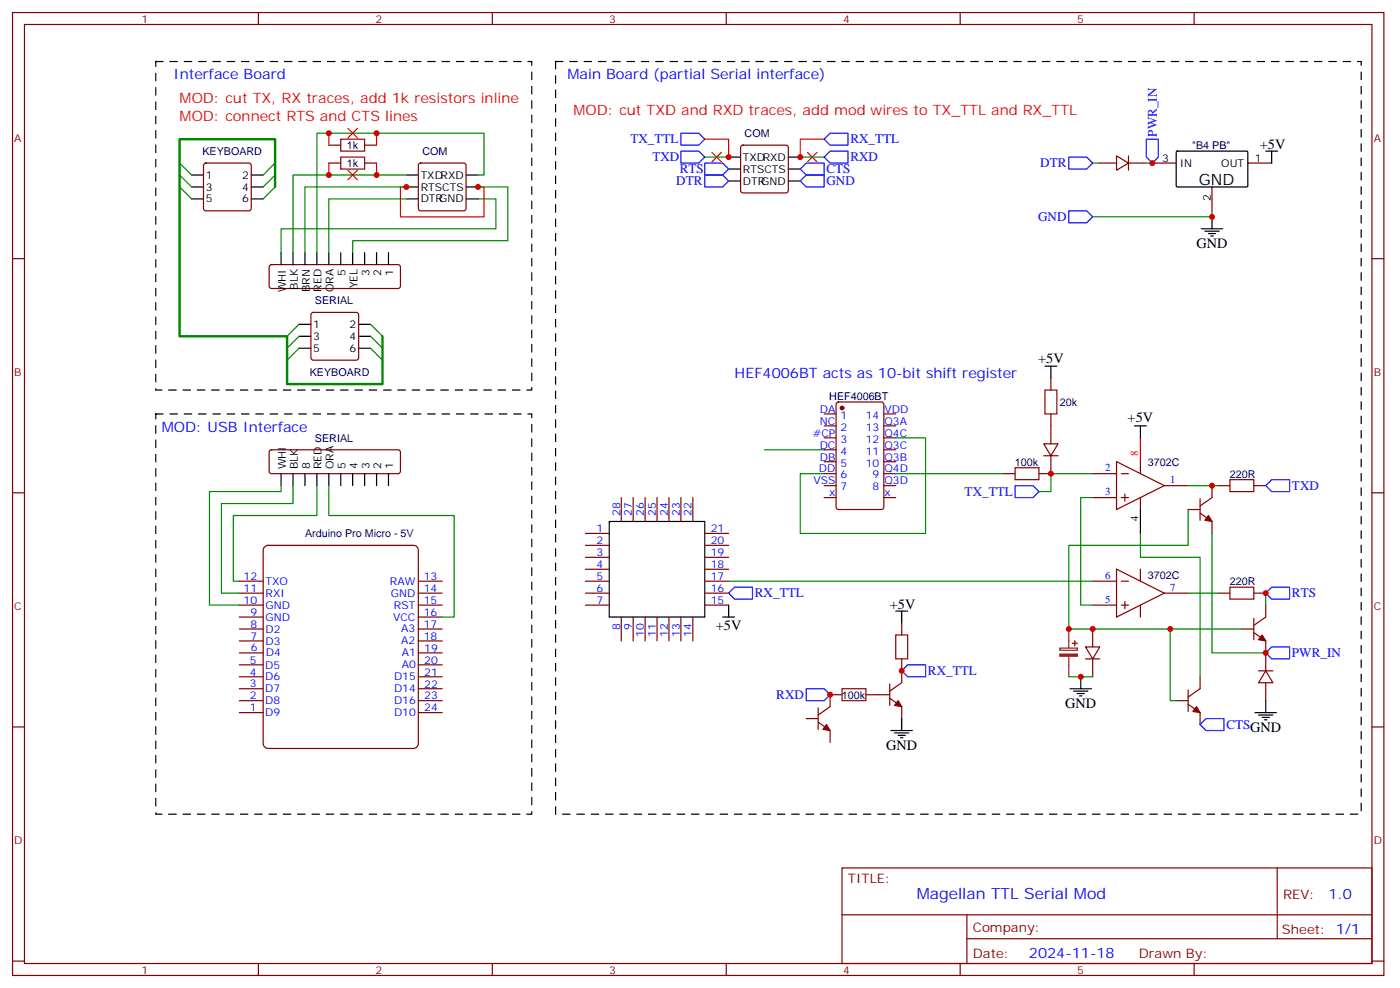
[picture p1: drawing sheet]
<svg xmlns="http://www.w3.org/2000/svg" width="414mm" height="292mm" viewBox="0 0 414 292" stroke-linecap="round" stroke-linejoin="round" font-family="sans-serif">
<g fill="none" stroke="#870000" stroke-width=".35">
<path d="M3.7 3.7h405.3v284.3h-405.3zM7.2 7.2h398.3v277.3h-398.3zM76.4 3.7v3.5M145.5 3.7v3.5M214.7 3.7v3.5M283.8 3.7v3.5M353 3.7v3.5M60.4 48.4l.5-.2h12.7l.5 .2 .2 .5v12.7l-.3 .5-.4 .2h-12.7l-.5-.3-.3-.4v-12.7zM97.2 42.9h3.5M97.2 48.2h3.5M107.8 42.9h3.5M107.8 48.2h3.5"/>
<path d="M123.9 48.4l.5-.2h12.7l.5 .2 .2 .5v12.7l-.3 .5-.4 .2h-12.7l-.5-.3-.3-.4v-12.7zM219.1 43.1l.5-.2h12.7l.5 .2 .2 .5v12.7l-.2 .5-.5 .2h-12.7l-.5-.3-.2-.4v-12.7zM324.7 48.2h5.3M330 46l3.6 2.2-3.6 2.1zM333.6 48.2h5.2M333.6 46v4.3M340.6 48.2h7.1M358.2 55.2v7.1M368.8 48.2h7.1M3.7 76.4h3.5M79.8 78.3l.5-.2h37.4l.5 .2 .2 .5v5.7l-.3 .5-.4 .2h-37.4l-.5-.2-.2-.5v-5.7zM405.5 76.4h3.5"/>
<path d="M92.1 92.5l.5-.2h12.7l.5 .2 .2 .5v12.7l-.2 .5-.5 .2h-12.7l-.5-.3-.2-.4v-12.7zM247.4 118.9l.4-.2h12.7l.7 .4v30.7l-.4 .6-13 .1-.6-.5-.1-30.6zM310.6 111.7v3.5M243.6 139.9h3.5M243.6 122.2h3.5M243.6 125.8h3.5M243.6 129.3h3.5M243.6 132.8h3.5M243.6 136.3h3.5M261.2 139.9h3.6M261.2 122.2h3.6M261.2 125.8h3.6"/>
<path d="M261.2 129.3h3.6M261.2 132.8h3.6M261.2 136.3h3.6M296.5 139.9h3.5M308.5 131.1h4.2l-2.1 3.5zM308.5 134.6h4.2M310.6 134.6v5.3h-3.5M310.6 122.2v8.9M323 139.9h7M330 136.3l14.1 7.1-14.1 7.1zM331.4 139.9h2.2M337.1 136.3v3.6"/>
<path d="M3.7 145.5h3.5M173 157.5h7.1M183.6 146.9v7.1M187.1 146.9v7.1M190.7 146.9v7.1M194.2 146.9v7.1M197.7 146.9v7.1M201.3 146.9v7.1M204.8 146.9v7.1M208.3 157.5h7.1M243.6 143.4h3.5M243.6 146.9h3.5"/>
<path d="M261.2 143.4h3.6M261.2 146.9h3.6M323 146.9h7M331.4 146.9h2.2M332.5 145.9v2.1M337.1 146.9v3.6M344.1 143.4h7.1M351.2 150.5h3.5M354.7 151.5l3.5 2.5v3.5M354.7 147.3v6.3M358.2 143.4v3.5l-3.5 2.5M360 143.4h3.5"/>
<path d="M370.6 143.4h3.5M405.5 145.5h3.5M173 161h7.1M173 164.6h7.1M173 168.1h7.1M173 171.6h7.1M173 175.2h7.1M173 178.7h7.1M208.3 161h7.1M208.3 164.6h7.1M208.3 168.1h7.1M208.3 171.6h7.1"/>
<path d="M208.3 175.2h7.1M208.3 178.7h7.1M323 171.6h7M323 178.7h7M330 168.1l14.1 7.1-14.1 7zM331.4 171.6h2.2M331.4 178.7h2.2M332.5 177.6v2.1M337.1 168.1v3.5M337.1 178.7v3.5M344.1 175.2h7.1M360 175.2h3.5"/>
<path d="M370.6 175.2h3.5M374.1 178.7v3.5l-3.5 2.5M183.6 182.2v7.1M187.1 182.2v7.1M190.7 182.2v7.1M194.2 182.2v7.1M197.7 182.2v7.1M201.3 182.2v7.1M204.8 182.2v7.1M266.5 184v3.5M266.5 194.6v7l-3.5 2.5M320.9 191h4.2l-2.1 3.6z"/>
<path d="M320.9 194.6h4.2M323 185.7v5.3M323 194.6v5.2M354.7 199.8v3.6l-3.5 2.4M367.1 185.7h3.5M370.6 186.8l3.5 2.5v8.8M370.6 182.6v6.3M372 198.1h4.2M374.1 198.1l2.1 3.5h-4.2zM3.7 214.7h3.5M238.3 212.2h3.5M241.8 213.3l3.6 2.4v3.6"/>
<path d="M241.8 209v6.4M248.9 205.1h-3.5v3.6l-3.6 2.4M255.9 205.1h7.1M263 206.2l3.5 2.5v3.5M263 202v6.3M347.7 206.9h3.5M351.2 208l3.5 2.4v3.6M351.2 203.7v6.4M374.1 201.6v5.3M405.5 214.7h3.5M248.9 256.3h156.6v28.2h-156.6zM377.5 256.3v20.9"/>
<path d="M248.9 270.1h156.5M285.8 277.2h119.6M285.8 270.1v14.2M3.7 283.8h3.5M76.4 284.5v3.5M145.5 284.5v3.5M214.7 284.5v3.5M283.8 284.5v3.5M353 284.5v3.5M405.5 283.8h3.5"/>
</g>
<g fill="none" stroke="#000" stroke-width=".35">
<path d="M56.6 51.7h3.5M56.6 55.2h3.5M56.6 58.7h3.5M74.3 51.7h3.5M74.3 55.2h3.5M74.3 58.7h3.5M120.1 51.7h3.5M120.1 55.2h3.5M120.1 58.7h3.5M137.8 51.7h3.5M137.8 55.2h3.5M137.8 58.7h3.5"/>
<path d="M215.4 46.4h3.5M215.4 49.9h3.5M215.4 53.4h3.5M233 46.4h3.5M233 49.9h3.5M233 53.4h3.5M347.7 44.8l.3-.2 20.7 .1 .1 .3v10l-.3 .2h-20.7l-.1-.3zM374.1 44.6h3.5M375.9 44.6v3.6M83.1 74.6v3.5M86.6 74.6v3.5M90.1 74.6v3.5"/>
<path d="M93.7 74.6v3.5M97.2 74.6v3.5M100.7 74.6v3.5M104.2 74.6v3.5M107.8 74.6v3.5M111.3 74.6v3.5M114.8 74.6v3.5M355.1 67.6h6.3M356.1 68.3h4.3M357.2 69h2.1M357.9 69.7h.7M358.2 64v3.6"/>
<path d="M88.4 95.8h3.5M88.4 99.3h3.5M106 95.8h3.5M106 99.3h3.5M88.4 102.8h3.5M106 102.8h3.5M308.9 108.1h3.5M310.6 108.1v3.6M335.3 125.8h3.5M337.1 125.8v3.5M180.1 154h28.2v28.2h-28.2zM337.1 150.5v7"/>
<path d="M215.4 178.7v3.5M213.6 182.2h3.5M264.8 180.4h3.5M266.5 180.4v3.6M319.4 199.8v3.6M263.3 215.7h6.4M264.4 216.4h4.2M265.5 217.1h2.1M266.2 217.8h.7M266.5 212.2v3.5M316.3 203.4h6.3M317.3 204.1h4.3"/>
<path d="M318.4 204.8h2.1M319.1 205.5h.7M370.9 210.4h6.4M372 211.1h4.2M373.1 211.8h2.1M373.8 212.5h.7M374.1 206.9v3.5"/>
</g>
<path d="M81.3 55.2v-14.1h-28.2v58.2h31.7v14.1h28.3v-14.1" fill="none" stroke="#008700" stroke-width=".71"/>
<g fill="none" stroke="#008700" stroke-width=".35">
<path d="M53.1 48.2l3.5 3.5M53.1 51.7l3.5 3.5M53.1 55.2l3.5 3.5M81.3 55.2l-3.5 3.5M81.3 51.7l-3.5 3.5M81.3 48.2l-3.5 3.5M120.1 51.7h-33.5v22.9M120.1 58.7h-22.9v15.9M120.1 55.2h-30v19.4M141.3 58.7h5.3v8.9h-63.5v7M141.3 51.7h1.8v-12.4h-49.4v35.3M141.3 55.2h8.8v15.9h-45.9v3.5"/>
<path d="M208.3 46.4h7.1M236.5 46.4h7.1M323 48.2h1.7M338.8 48.2h1.8M358.2 62.3v1.7h-35.2M88.4 99.3l-3.6 3.5M88.4 95.8l-3.6 3.5M109.5 99.3l3.6 3.5M109.5 95.8l3.6 3.5M88.4 102.8l-3.6 3.6M109.5 102.8l3.6 3.6M226 132.8h17.6"/>
<path d="M264.8 129.3h8.8v28.2h-37.1v-17.6h7.1M264.8 139.9h31.7M323 139.9h-12.4v5.3h-3.5M323 146.9h-3.6v31.8h3.6M337.1 157.5v7.1h17.6v35.2M351.2 150.5v10.5h-35.3v24.7h51.2M351.2 143.4h8.8M358.2 157.5v35.3h15.9M215.4 171.6h107.6M351.2 175.2h8.8M374.1 175.2v3.5M315.9 199.8h7.1"/>
<path d="M345.9 185.7v21.2h1.8"/>
</g>
<path d="M100.7 41.1h7.1v3.5h-7.1zM100.7 46.4h7.1v3.5h-7.1zM308.9 115.2h3.5v7h-3.5zM300 138.1h7.1v3.5h-7.1zM363.5 141.6h7.1v3.6h-7.1zM363.5 173.4h7.1v3.5h-7.1zM264.8 187.5h3.5v7.1h-3.5zM248.9 203.4h7v3.5h-7z" fill="none" stroke="#a10000" stroke-width=".35"/>
<g fill="none" stroke="#f00" stroke-width=".35">
<path d="M97.2 39.3v3.6M102.8 37.9l2.9 2.8M105.7 37.9l-2.9 2.8M111.3 39.3v3.6M97.2 48.2v3.5M102.8 50.3l2.9 2.8M105.7 50.3l-2.9 2.8M111.3 48.2v3.5M120.1 55.2h-1.7v8.8h24.7v-8.8h-1.8M208.3 41.1h7.1v5.3M210.4 45l2.9 2.8M213.3 45l-2.9 2.8"/>
<path d="M238.7 45l2.8 2.8M241.5 45l-2.8 2.8M243.6 41.1h-7.1v5.3M337.1 129.3v7"/>
</g>
<path d="M46 18.2h111.2v97h-111.2zM164.2 18.2h238.1v222.2h-238.1z" fill="none" stroke="#000" stroke-width=".35" stroke-dasharray="2.1 2.1"/>
<g fill="none" stroke="#00f" stroke-width=".35">
<path d="M201.3 39.3h5.3l1.7 1.8-1.7 1.8h-5.3zM201.3 44.6h5.3l1.7 1.8-1.7 1.8h-5.3zM208.3 48.2h5.3l1.8 1.7-1.8 1.8h-5.3zM208.3 51.7h5.3l1.8 1.7-1.8 1.8h-5.3zM236.5 49.9l1.8-1.7h5.3v3.5h-5.3zM236.5 53.4l1.8-1.7h5.3v3.5h-5.3zM243.6 46.4l1.8-1.8h5.2v3.6h-5.2zM243.6 41.1l1.8-1.8h5.2v3.6h-5.2zM315.9 46.4h5.3l1.8 1.8-1.8 1.7h-5.3zM338.8 41.1h3.6v5.3l-1.8 1.8-1.8-1.8zM315.9 62.3h5.3l1.8 1.7-1.8 1.8h-5.3zM300 143.4h5.3l1.8 1.8-1.8 1.7h-5.3z"/>
<path d="M374.1 143.4l1.8-1.8h5.3v3.6h-5.3zM215.4 175.2l1.7-1.8h5.3v3.5h-5.3zM374.1 175.2l1.8-1.8h5.3v3.5h-5.3zM268.3 196.3h5.3v3.5h-5.3l-1.8-1.7zM374.1 192.8l1.8-1.8h5.3v3.6h-5.3zM238.3 203.4h5.3l1.8 1.7-1.8 1.8h-5.3zM354.7 214l1.8-1.8h5.3v3.5h-5.3z"/>
</g>
<g fill="#870000" stroke="#870000" stroke-width=".35">
<path d="M265.5 206.9l1 1.8-2.1-.4z"/>
<path d="M244.3 214l1.1 1.7-2.2-.3z"/>
<path d="M353.7 208.7l1 1.7-2.1-.3z"/>
<path d="M373.1 187.5l1 1.8-2.1-.4z"/>
<path d="M357.2 152.2l1 1.8-2.1-.4z"/>
<circle cx="248.9" cy="120.5" r=".53"/>
</g>
<path d="M313.3 191.4h5.2v.6h-5.2zM315.9 185.7v5.7M315.9 193.9v5.9" fill="none" stroke="#8c2424" stroke-width=".35"/>
<g fill="#8c2424" stroke="#8c2424" stroke-width=".35">
<path d="M313.3 193.1h5.2v.7h-5.2z"/>
<path d="M317 190h1.4z"/>
<path d="M317.6 189.3l.1 1.4z"/>
</g>
<path d="M78.1 161.6l1.1-.6h43a1.41 1.41 0 0 1 1.4 1.5v57.1a1.51 1.51 0 0 1-1.4 1.4h-43a1.51 1.51 0 0 1-1.4-1.4v-57.1z" fill="#fff" stroke="#800000" stroke-width=".35"/>
<g fill="none" stroke="#870000" stroke-width=".35">
<path d="M79.8 133l.5-.2h37.4l.5 .2 .2 .5v5.7l-.3 .5-.4 .2h-37.4l-.5-.3-.2-.4v-5.7zM70.7 178.7h7.1M70.7 175.2h7.1M70.7 171.6h7.1M123.6 178.7h7.1M123.6 175.2h7.1M123.6 171.6h7.1M70.7 199.8h7.1M70.7 196.3h7.1M70.7 192.8h7.1M70.7 189.3h7.1M70.7 185.7h7.1"/>
<path d="M70.7 182.2h7.1M123.6 199.8h7.1M123.6 196.3h7.1M123.6 192.8h7.1M123.6 189.3h7.1M123.6 185.7h7.1M123.6 182.2h7.1M70.7 210.4h7.1M70.7 206.9h7.1M70.7 203.4h7.1M123.6 210.4h7.1M123.6 206.9h7.1"/>
<path d="M123.6 203.4h7.1"/>
</g>
<path d="M83.1 139.9v3.5M86.6 139.9v3.5M90.1 139.9v3.5M93.7 139.9v3.5M97.2 139.9v3.5M100.7 139.9v3.5M104.2 139.9v3.5M107.8 139.9v3.5M111.3 139.9v3.5M114.8 139.9v3.5" fill="none" stroke="#000" stroke-width=".35"/>
<path d="M83.1 143.4v1.8h-21.2v33.5h8.8M86.6 143.4v5.3h-21.2v26.5h5.3M93.7 143.4v8.8h-24.7v19.4h1.7M97.2 143.4v8.8h37v30h-3.5" fill="none" stroke="#008700" stroke-width=".35"/>
<path d="M46 122.2h111.2v118.2h-111.2z" fill="none" stroke="#000" stroke-width=".35" stroke-dasharray="2.1 2.1"/>
<g fill="#c00">
<circle cx="111.3" cy="39.3" r=".88"/>
<circle cx="111.3" cy="51.7" r=".88"/>
<circle cx="97.2" cy="51.7" r=".88"/>
<circle cx="97.2" cy="39.3" r=".88"/>
<circle cx="358.2" cy="64" r=".88"/>
<circle cx="340.6" cy="48.2" r=".88"/>
<circle cx="245.4" cy="205.1" r=".88"/>
<circle cx="266.5" cy="198.1" r=".88"/>
<circle cx="310.6" cy="139.9" r=".88"/>
<circle cx="374.1" cy="175.2" r=".88"/>
<circle cx="345.9" cy="185.7" r=".88"/>
<circle cx="374.1" cy="192.8" r=".88"/>
<circle cx="358.2" cy="143.4" r=".88"/>
<circle cx="315.9" cy="185.7" r=".88"/>
<circle cx="323" cy="185.7" r=".88"/>
<circle cx="319.4" cy="199.8" r=".88"/>
<circle cx="215.4" cy="46.4" r=".88"/>
<circle cx="236.5" cy="46.4" r=".88"/>
<circle cx="120.1" cy="55.2" r=".88"/>
<circle cx="141.3" cy="55.2" r=".88"/>
</g>
<text font-size="4.6" x="354.4" y="54.5">GND</text>
<text font-size="4.6" fill="#00f" x="271" y="265.3">Magellan TTL Serial Mod</text>
<g font-size="4.2" fill="#00f">
<text x="51.3" y="23.5">Interface Board</text>
<text x="167.7" y="23.5">Main Board (partial Serial interface)</text>
<text x="217.1" y="111.7">HEF4006BT acts as 10-bit shift register</text>
<text x="47.8" y="127.5">MOD: USB Interface</text>
<text x="392.7" y="265.6">1.0</text>
<text x="304.1" y="282.9">2024-11-18</text>
</g>
<g font-size="4.2" fill="#f00">
<text x="53.1" y="30.5">MOD: cut TX, RX traces, add 1k resistors inline</text>
<text x="53.1" y="35.8">MOD: connect RTS and CTS lines</text>
<text x="169.5" y="34">MOD: cut TXD and RXD traces, add mod wires to TX_TTL and RX_TTL</text>
</g>
<g font-size="4.2">
<text x="372.4" y="43.9">+5V</text>
<text x="353.7" y="73.2">GND</text>
<text x="306.8" y="107.1">+5V</text>
<text x="333.3" y="124.7">+5V</text>
<text x="263" y="179.7">+5V</text>
<text x="211.6" y="186.2">+5V</text>
<text x="314.9" y="209">GND</text>
<text x="261.9" y="221.4">GND</text>
</g>
<g font-size="3.9" fill="#00f">
<text x="342" y="40.4" transform="rotate(-90 342 40.4)">PWR_IN</text>
<text x="186.4" y="42.3">TX_TTL</text>
<text x="192.8" y="47.7">TXD</text>
<text x="251.4" y="47.7">RXD</text>
<text x="251.4" y="42.4">RX_TTL</text>
<text x="200.9" y="51.2">RTS</text>
<text x="244.3" y="51.2">CTS</text>
<text x="307.5" y="49.4">DTR</text>
<text x="199.9" y="54.7">DTR</text>
<text x="244.3" y="54.7">GND</text>
<text x="306.8" y="65.3">GND</text>
<text x="285.1" y="146.4">TX_TTL</text>
<text x="381.9" y="144.7">TXD</text>
<text x="223.1" y="176.4">RX_TTL</text>
<text x="381.9" y="176.4">RTS</text>
<text x="381.9" y="194.1">PWR_IN</text>
<text x="274.3" y="199.3">RX_TTL</text>
<text x="229.4" y="206.4">RXD</text>
<text x="362.5" y="215.2">CTSGND</text>
</g>
<g font-size="3.9" fill="#800">
<text x="250.6" y="260.9">TITLE:</text>
<text x="379.3" y="265.6">REV:</text>
<text x="287.6" y="275.1">Company:</text>
<text x="378.9" y="275.7">Sheet: 1/1</text>
<text x="287.6" y="282.8">Date:</text>
<text x="336.6" y="282.8">Drawn By:</text>
</g>
<g font-size="3.2" fill="#800">
<text x="41.8" y="6.7">1</text>
<text x="110.9" y="6.7">2</text>
<text x="180.1" y="6.7">3</text>
<text x="249.2" y="6.7">4</text>
<text x="318.4" y="6.7">5</text>
<text x="4.2" y="41.8">A</text>
<text x="406" y="41.8">A</text>
<text x="4.2" y="110.9">B</text>
<text x="406" y="110.9">B</text>
<text x="4.2" y="180.1">C</text>
<text x="406" y="180.1">C</text>
<text x="4.2" y="249.2">D</text>
<text x="406" y="249.2">D</text>
<text x="41.8" y="287.5">1</text>
<text x="110.9" y="287.5">2</text>
<text x="180.1" y="287.5">3</text>
<text x="249.2" y="287.5">4</text>
<text x="318.4" y="287.5">5</text>
</g>
<g font-size="3.2" fill="#000080">
<text x="220.1" y="40.5">COM</text>
<text x="59.8" y="45.8">KEYBOARD</text>
<text x="102.5" y="44">1k</text>
<text x="124.8" y="45.8">COM</text>
<text x="352.4" y="44">&quot;B4 PB&quot;</text>
<text x="102.5" y="49.3">1k</text>
<text x="93.1" y="89.9">SERIAL</text>
<text x="91.6" y="111">KEYBOARD</text>
<text x="245.1" y="118.1">HEF4006BT</text>
<text x="313.3" y="119.9">20k</text>
<text x="93.1" y="130.6">SERIAL</text>
<text x="300" y="137.5">100k</text>
<text x="339.3" y="137.5">3702C</text>
<text x="363.5" y="141">220R</text>
<text x="90.2" y="158.6">Arduino Pro Micro - 5V</text>
<text x="339.3" y="171">3702C</text>
<text x="363.5" y="172.8">220R</text>
<text x="248.8" y="206.3">100k</text>
</g>
<g font-size="3.2">
<text x="219.6" y="47.4">TXDRXD</text>
<text x="343.5" y="47.8">3</text>
<text x="370.9" y="47.8">1</text>
<text x="60.9" y="52.7">1</text>
<text x="71.5" y="52.7">2</text>
<text x="124.4" y="52.7">TXDRXD</text>
<text x="219.6" y="51">RTSCTS</text>
<text x="348.7" y="49.2">IN</text>
<text x="361" y="49.2">OUT</text>
<text x="60.9" y="56.3">3</text>
<text x="60.9" y="59.8">5</text>
<text x="71.5" y="56.3">4</text>
<text x="71.5" y="59.8">6</text>
<text x="124.4" y="56.3">RTSCTS</text>
<text x="124.4" y="59.8">DTRGND</text>
<text x="219.6" y="54.5">DTRGND</text>
<text x="357.9" y="59.3" transform="rotate(-90 357.9 59.3)">2</text>
<text x="102.1" y="81.5" transform="rotate(-90 102.1 81.5)">5</text>
<text x="109.2" y="81.5" transform="rotate(-90 109.2 81.5)">3</text>
<text x="112.7" y="81.5" transform="rotate(-90 112.7 81.5)">2</text>
<text x="116.2" y="81.5" transform="rotate(-90 116.2 81.5)">1</text>
<text x="84.5" y="86.3" transform="rotate(-90 84.5 86.3)">WHI</text>
<text x="88" y="85.6" transform="rotate(-90 88 85.6)">BLK</text>
<text x="91.5" y="86.2" transform="rotate(-90 91.5 86.2)">BRN</text>
<text x="95.1" y="86.1" transform="rotate(-90 95.1 86.1)">RED</text>
<text x="98.6" y="86.3" transform="rotate(-90 98.6 86.3)">ORA</text>
<text x="105.7" y="85.2" transform="rotate(-90 105.7 85.2)">YEL</text>
<text x="92.6" y="96.8">1</text>
<text x="92.6" y="100.4">3</text>
<text x="103.3" y="96.8">2</text>
<text x="103.3" y="100.4">4</text>
<text x="92.6" y="103.9">5</text>
<text x="103.3" y="103.9">6</text>
<text x="84.5" y="138.6" transform="rotate(-90 84.5 138.6)">WHI</text>
<text x="88" y="138.6" transform="rotate(-90 88 138.6)">BLK</text>
<text x="91.5" y="138.6" transform="rotate(-90 91.5 138.6)">8</text>
<text x="95.1" y="138.6" transform="rotate(-90 95.1 138.6)">RED</text>
<text x="98.6" y="138.6" transform="rotate(-90 98.6 138.6)">ORA</text>
<text x="102.1" y="138.6" transform="rotate(-90 102.1 138.6)">5</text>
<text x="105.7" y="138.6" transform="rotate(-90 105.7 138.6)">4</text>
<text x="109.2" y="138.6" transform="rotate(-90 109.2 138.6)">3</text>
<text x="112.7" y="138.6" transform="rotate(-90 112.7 138.6)">2</text>
<text x="116.2" y="138.6" transform="rotate(-90 116.2 138.6)">1</text>
<text x="336.4" y="153.8" transform="rotate(-90 336.4 153.8)">4</text>
</g>
<g font-size="3.2" fill="#00f">
<text x="242.3" y="121.9">DA</text>
<text x="242.4" y="125.4">NC</text>
<text x="248.4" y="123.6">1</text>
<text x="255.9" y="123.6">14</text>
<text x="261.4" y="125.4">Q3A</text>
<text x="261.4" y="121.9">VDD</text>
<text x="240.2" y="128.9">#CP</text>
<text x="248.4" y="127.2">2</text>
<text x="248.4" y="130.7">3</text>
<text x="255.9" y="130.7">12</text>
<text x="255.9" y="127.2">13</text>
<text x="261.4" y="128.9">Q4C</text>
<text x="242.3" y="132.5">DC</text>
<text x="242.3" y="136">DB</text>
<text x="248.4" y="134.2">4</text>
<text x="248.4" y="137.8">5</text>
<text x="255.9" y="137.8">10</text>
<text x="255.9" y="134.2">11</text>
<text x="261.4" y="136">Q3B</text>
<text x="261.4" y="132.5">Q3C</text>
<text x="240.4" y="143.1">VSS</text>
<text x="242.1" y="139.5">DD</text>
<text x="248.4" y="141.3">6</text>
<text x="257.9" y="141.3">9</text>
<text x="261.4" y="143.1">Q3D</text>
<text x="261.4" y="139.5">Q4D</text>
<text x="326.7" y="139.2">2</text>
<text x="345.9" y="142.7">1</text>
<text x="245.1" y="146.6">x</text>
<text x="248.4" y="144.8">7</text>
<text x="257.9" y="144.8">8</text>
<text x="261.4" y="146.6">x</text>
<text x="326.7" y="146.2">3</text>
<text x="183.3" y="152.2" transform="rotate(-90 183.3 152.2)">28</text>
<text x="186.8" y="152.2" transform="rotate(-90 186.8 152.2)">27</text>
<text x="190.3" y="152.2" transform="rotate(-90 190.3 152.2)">26</text>
<text x="193.9" y="152.2" transform="rotate(-90 193.9 152.2)">25</text>
<text x="197.4" y="152.2" transform="rotate(-90 197.4 152.2)">24</text>
<text x="200.9" y="152.2" transform="rotate(-90 200.9 152.2)">23</text>
<text x="204.4" y="152.2" transform="rotate(-90 204.4 152.2)">22</text>
<text x="176.3" y="157.2">1</text>
<text x="176.3" y="160.7">2</text>
<text x="210.1" y="160.7">20</text>
<text x="210.1" y="157.2">21</text>
<text x="176.3" y="164.2">3</text>
<text x="176.3" y="167.7">4</text>
<text x="210.1" y="167.7">18</text>
<text x="210.1" y="164.2">19</text>
<text x="72" y="171.3">12</text>
<text x="78.5" y="172.7">TXO</text>
<text x="115.3" y="172.6">RAW</text>
<text x="125.2" y="171.2">13</text>
<text x="176.3" y="171.3">5</text>
<text x="210.1" y="171.3">17</text>
<text x="326.7" y="170.9">6</text>
<text x="72" y="178.3">10</text>
<text x="72" y="174.8">11</text>
<text x="78.5" y="179.7">GND</text>
<text x="78.5" y="176.2">RXI</text>
<text x="115.5" y="176.2">GND</text>
<text x="116.4" y="179.7">RST</text>
<text x="125.2" y="174.8">14</text>
<text x="125.2" y="178.3">15</text>
<text x="176.3" y="174.8">6</text>
<text x="176.3" y="178.3">7</text>
<text x="210.1" y="178.3">15</text>
<text x="210.1" y="174.8">16</text>
<text x="326.7" y="178">5</text>
<text x="345.9" y="174.4">7</text>
<text x="74" y="185.4">8</text>
<text x="74" y="181.9">9</text>
<text x="78.5" y="183.3">GND</text>
<text x="116.2" y="183.2">VCC</text>
<text x="125.2" y="181.8">16</text>
<text x="125.2" y="185.3">17</text>
<text x="183.3" y="186" transform="rotate(-90 183.3 186)">8</text>
<text x="186.8" y="186" transform="rotate(-90 186.8 186)">9</text>
<text x="74" y="188.9">7</text>
<text x="78.5" y="190.3">D3</text>
<text x="78.5" y="186.8">D2</text>
<text x="118.6" y="186.8">A3</text>
<text x="118.6" y="190.3">A2</text>
<text x="125.2" y="188.9">18</text>
<text x="190.3" y="188" transform="rotate(-90 190.3 188)">10</text>
<text x="193.9" y="188" transform="rotate(-90 193.9 188)">11</text>
<text x="197.4" y="188" transform="rotate(-90 197.4 188)">12</text>
<text x="200.9" y="188" transform="rotate(-90 200.9 188)">13</text>
<text x="204.4" y="188" transform="rotate(-90 204.4 188)">14</text>
<text x="73.9" y="196">5</text>
<text x="74.1" y="192.4">6</text>
<text x="78.4" y="197.4">D5</text>
<text x="78.6" y="193.8">D4</text>
<text x="118.8" y="193.9">A1</text>
<text x="118.8" y="197.4">A0</text>
<text x="125.4" y="192.4">19</text>
<text x="125.4" y="196">20</text>
<text x="73.9" y="203">3</text>
<text x="73.9" y="199.5">4</text>
<text x="78.4" y="200.9">D6</text>
<text x="116.5" y="200.9">D15</text>
<text x="125.4" y="199.5">21</text>
<text x="125.4" y="203">22</text>
<text x="73.9" y="206.5">2</text>
<text x="78.4" y="207.9">D8</text>
<text x="78.4" y="204.4">D7</text>
<text x="116.5" y="204.4">D14</text>
<text x="116.5" y="208">D16</text>
<text x="125.4" y="206.6">23</text>
<text x="73.9" y="210.1">1</text>
<text x="78.4" y="211.5">D9</text>
<text x="116.5" y="211.5">D10</text>
<text x="125.4" y="210.1">24</text>
</g>
<text font-size="3.2" fill="#f00" x="336.4" y="134.5" transform="rotate(-90 336.4 134.5)">8</text>
</svg>
